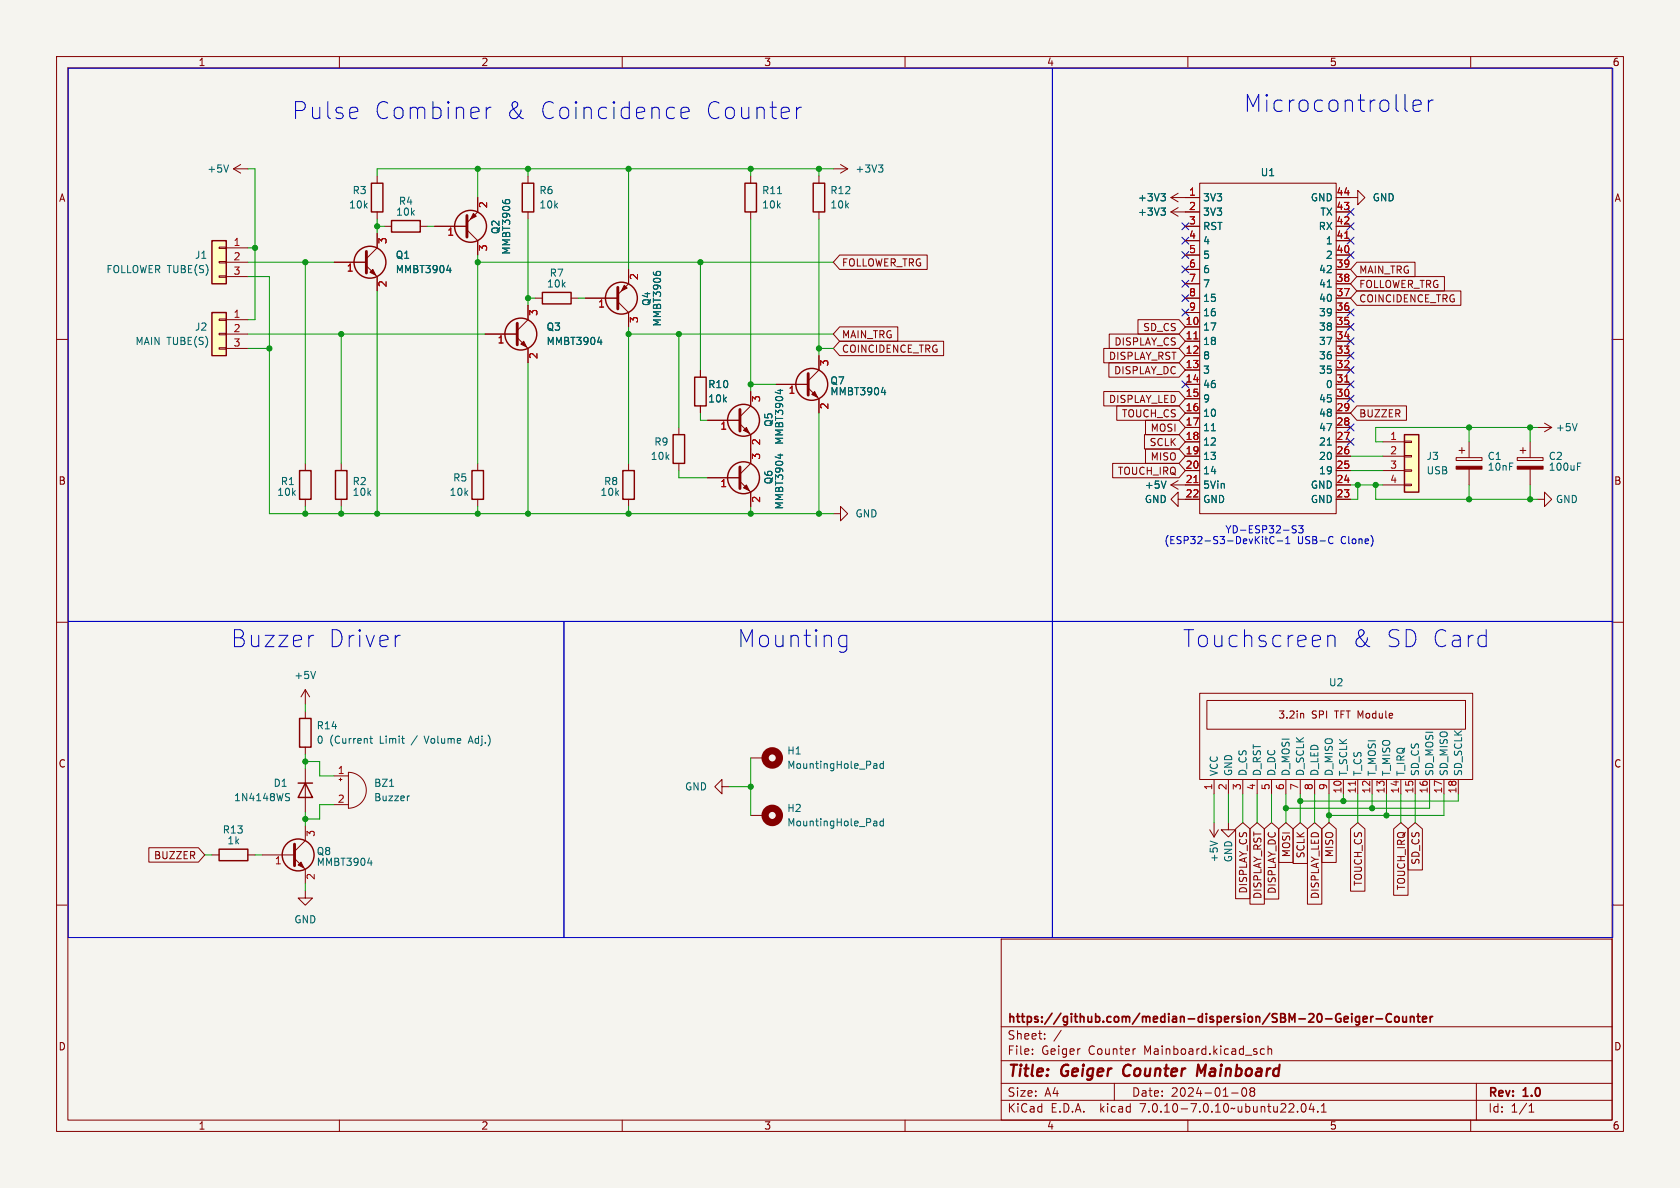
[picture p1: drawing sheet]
<svg xmlns="http://www.w3.org/2000/svg" width="297mm" height="210mm" viewBox="0 0 297 210" stroke-linecap="round" stroke-linejoin="round" font-family="sans-serif">
<path d="M0 0h297v210h-297z" fill="#f5f4ef" stroke="#f5f4ef" stroke-width=".18"/>
<g fill="none" stroke="#840000" stroke-width=".18">
<path d="M10 10h277v190h-277zM12 12h273v186h-273zM60 10v2M110 10v2M160 10v2M210 10v2M260 10v2M41.3 29.8h2.5M41.3 29.8l1.2 .8M42.5 29.1l-1.2 .7M66.7 31.1v1.3M66.7 37.5v1.2"/>
<path d="M84.5 34.9v2.6l-2 1.9M93.3 31.1v1.3M93.3 37.5v1.2M132.7 31.1v1.3M132.7 37.5v1.2M144.8 31.1v1.3M144.8 37.5v1.2M147.3 29.8h2.6M148.6 29.1l1.3 .7M149.9 29.8l-1.3 .8M207 34.9h5.1M207 37.5h5.1"/>
<path d="M207 34.9l1.3 .8M207 37.5l1.3 .7M208.3 34.2l-1.3 .7M208.3 36.7l-1.3 .8M212.1 32.4h24.1v58.4h-24.1zM236.2 34.9h3.8v-1.2l1.3 1.2-1.3 1.3v-1.3M236.2 37.5h2.6M10 60h2M38.7 48.8h1.3v.2h-1.3zM38.7 46.2h1.3v.3h-1.3zM38.7 43.7h1.3v.2h-1.3zM38.7 58.9h1.3v.3h-1.3z"/>
<path d="M38.7 56.4h1.3v.2h-1.3zM40 59.1h3.8M40 46.4h3.8M40 43.8h3.8M40 48.9h3.8M40 56.5h3.8M59.1 46.4h5.7M64.8 47l1.9 1.9v2.5M66.7 41.3v2.5l-1.9 1.9M67.9 40h1.3M74.3 40h1.3M76.8 40h5.7"/>
<path d="M82.5 40.6l2 1.9v2.6M85.7 59.1h5.7M91.4 59.7l1.9 1.9v2.5M93.3 54v2.5l-1.9 1.9M94.6 52.7h1.3M101 52.7h1.2M103.5 52.7h5.7M109.2 53.3l1.9 1.9v2.6M111.1 47.6v2.6l-1.9 1.9M148.4 57.8h10.3v2.5h-10.3l-1.1-1.2zM148.4 45.1h15.5v2.5h-15.5l-1.1-1.2zM196.1 59.1h12.3l1.1 1.2-1.1 1.3h-12.3z"/>
<path d="M201.2 56.5h7.2l1.1 1.3-1.1 1.3h-7.2zM209.5 57.8h2.6M209.5 40h2.6M209.5 55.2h2.6M209.5 52.7h2.6M209.5 50.2h2.6M209.5 47.6h2.6M209.5 42.5h2.6M209.5 45.1h2.6M236.2 57.8h2.6M236.2 40h2.6M236.2 55.2h2.6"/>
<path d="M236.2 52.7h2.6M236.2 50.2h2.6M236.2 47.6h2.6M236.2 42.5h2.6M236.2 45.1h2.6M239.9 51.4h18.4v2.6h-18.4l-1.1-1.3zM239.9 48.9h15.5v2.5h-15.5l-1.1-1.2zM239.9 46.4h10.3v2.5h-10.3l-1.1-1.3zM285 60h2M38.7 61.5h1.3v.2h-1.3zM40 61.6h3.8M120 75.6v1.2"/>
<path d="M123.8 65.4v1.3M123.8 71.8v1.2M125.1 74.3h5.7M130.8 74.9l1.9 1.9v5.1l-1.9 1.9M132.7 69.2v2.6l-1.9 1.9M137.2 67.9h5.7M142.9 68.6l1.9 1.9v2.5M144.8 62.9v2.5l-1.9 1.9M148.4 60.3h18.4v2.6h-18.4l-1.1-1.3zM195.1 69.2h13.3l1.1 1.3-1.1 1.3h-13.3zM195.1 61.6h13.3l1.1 1.3-1.1 1.2h-13.3zM196 64.1h12.4l1.1 1.3-1.1 1.3h-12.4z"/>
<path d="M197.4 71.8h11l1.1 1.2-1.1 1.3h-11zM202.3 76.8h6.1l1.1 1.3-1.1 1.3h-6.1zM202.5 79.4h5.9l1.1 1.2-1.1 1.3h-5.9zM202.5 74.3h5.9l1.1 1.3-1.1 1.2h-5.9zM209.5 78.1h2.6M209.5 60.3h2.6M209.5 62.9h2.6M209.5 65.4h2.6M209.5 67.9h2.6M209.5 70.5h2.6M209.5 73h2.6M209.5 75.6h2.6"/>
<path d="M236.2 78.1h2.6M236.2 60.3h2.6M236.2 62.9h2.6M236.2 65.4h2.6M236.2 67.9h2.6M236.2 70.5h2.6M236.2 73h2.6M236.2 75.6h2.6M239.9 71.8h8.7v2.5h-8.7l-1.1-1.3zM244.5 78.1h3.8M248.3 78h1.3v.2h-1.3zM257.9 79.6h1.1"/>
<path d="M258.4 79.1v1M259.7 78.1v2.8M268.7 79.6h1M269.2 79.1v1M270.5 78.1v2.8M271.8 75.6h2.5M273 74.8l1.3 .8M274.3 75.6l-1.3 .7M54 81.9v1.3M54 88.3v1.2M60.3 81.9v1.3M60.3 88.3v1.2"/>
<path d="M84.5 81.9v1.3M84.5 88.3v1.2M111.1 81.9v1.3M111.1 88.3v1.2M120 81.9v1.3M125.1 84.5h5.7M130.8 85.1l1.9 1.9v2.5M147.3 90.8h1.3v-1.3l1.3 1.3-1.3 1.3v-1.3M196.7 81.9h11.7l1.1 1.3-1.1 1.3h-11.7zM207 85.7l1.3 .8M207 85.7h5.1M208.3 88.3v-1.3l-1.3 1.3 1.3 1.2v-1.2h3.8"/>
<path d="M208.3 85l-1.3 .7M209.5 80.6h2.6M209.5 83.2h2.6M236.2 85.7h2.6M236.2 80.6h2.6M236.2 83.2h2.6M236.2 88.3h2.6M244.5 85.7h3.8M244.5 80.6h3.8M244.5 83.2h3.8M248.3 85.6h1.3v.3h-1.3zM248.3 83.1h1.3v.2h-1.3z"/>
<path d="M248.3 80.5h1.3v.3h-1.3zM257.4 80.9h4.6v.5h-4.6zM259.7 82.9v2.8M268.2 80.9h4.6v.5h-4.6zM270.5 82.9v2.8M271.8 88.3h1.2v-1.3l1.3 1.3-1.3 1.2v-1.2M10 110h2M285 110h2M54 121.9v2.6M54 125.7v1.3M54 132.1v1.3M54 135.9v7.6"/>
<path d="M54 121.9l-.8 1.3M54 121.9l.7 1.3M59.1 137.2h2.5M59.9 137.8h.6M60.2 137.5v.5M61.6 136.5a3.2 3.2 0 0 1 3.2 3.2 3.2 3.2 0 0 1-3.2 3.2zM127.6 139.1v-1.3l-1.2 1.3 1.2 1.2v-1.2h1.3M132.7 134h2.6M212.1 122.6h48.2v15.2h-48.2zM213.4 123.8h45.7v5.1h-45.7zM214.6 137.8v2.5M217.2 137.8v2.5"/>
<path d="M219.7 137.8v2.5M222.2 137.8v2.5M224.8 137.8v2.5M227.3 137.8v2.5M229.9 137.8v2.5M230.1 126.1l.4 .2v.6M232.4 137.8v2.5M234.9 137.8v2.5M237.5 137.8v2.5M240 137.8v2.5M242.6 137.8v2.5M245.1 137.8v2.5"/>
<path d="M247.6 137.8v2.5M250.2 137.8v2.5M252.7 137.8v2.5M255.3 137.8v2.5M257.8 137.8v2.5M10 160h2M26.3 149.9h8.8l1.1 1.2-1.1 1.3h-8.8zM37.5 151.1h1.2M43.8 151.1h1.3M46.4 151.1h5.7M52.1 151.8l1.9 1.9v2.5M54 157.5v1.3h1.2l-1.2 1.2-1.3-1.2h1.3"/>
<path d="M54 146.1v2.5l-1.9 1.9M59.1 142.2h2.5M132.7 144.1h2.6M213.9 146.7l.7 1.3M214.6 145.4v2.6M215.4 146.7l-.8 1.3M217.2 145.4v1.3h1.2l-1.2 1.3-1.3-1.3h1.3M218.4 146.5l1.3-1.1 1.3 1.1v12.4h-2.6zM221 146.5l1.2-1.1 1.3 1.1v13.3h-2.5zM223.5 146.5l1.3-1.1 1.3 1.1v12.4h-2.6zM226.1 146.5l1.2-1.1 1.3 1.1v6h-2.5zM228.6 146.5l1.3-1.1 1.2 1.1v6.1h-2.5z"/>
<path d="M231.1 146.5l1.3-1.1 1.3 1.1v13.3h-2.6zM233.7 146.5l1.2-1.1 1.3 1.1v6h-2.5zM238.8 146.5l1.2-1.1 1.3 1.1v11h-2.5zM246.4 146.5l1.2-1.1 1.3 1.1v11.8h-2.5zM248.9 146.5l1.3-1.1 1.3 1.1v7.3h-2.6zM285 160h2M177 166h108v32h-108zM60 198v2M110 198v2M160 198v2M177 194.5h108M177 191.5h108"/>
<path d="M177 187.5h108M177 181.5h108M182.5 186.3v.1M182.5 185.5v.1M184.7 183.6v.1M184.7 182.8v.1M187.6 182.1l-1.3 2M197 191.5v3M200.6 185.4h.1M210 198v2M217.7 193.2h1.2M219.7 192.4l.2-.1a.81 .81 0 0 1 .6 .6 .81 .81 0 0 1-.3 .8l-.2 .1a.81 .81 0 0 1-.3-1.4z"/>
<path d="M221.2 192.9l-.2-.2 .2-.4 .5 .1 .1 .2-.3 .3M221.2 192.9l-.2 .3v.3l.2 .3 .5-.1 .1-.2-.1-.4-.2-.2M221.2 192.9h.3M223.5 185.5l-.4-.1-.3 .3v.4l.2 .2h.5M224.2 185.5l.2-.1 .3 .1 .1 .9M224.2 184.9v1.5M229.4 196.5v.1M230.2 195.2l.2-.1a.81 .81 0 0 1 .6 .6 .81 .81 0 0 1-.3 .8l-.2 .1a.81 .81 0 0 1-.3-1.4zM231.8 195l-.3 1.1h.9M232.2 195.6v1M233 196.5v.1M233.6 196.6h.9"/>
<path d="M233.6 195.5l.4-.4v1.5M260 198v2M261 191.5v6.5M270.3 196.6h.9M270.3 195.5l.4-.4v1.5"/>
</g>
<path d="M198.8 188.5a1.27 1.27 0 0 0 0 1.6M213.2 188.2l-.9 1.4-.5-1.4-.2 2" fill="none" stroke="#840000" stroke-width=".4"/>
<g fill="none" stroke="#840000" stroke-width=".3">
<path d="M240.2 179.7l.1 .1M240.3 179.7v1.3M242.3 179.7v1M242.8 179.7l-.3 .1-.2 .2M246 179.3a.6 .6 0 0 0-.8 0 .6 .6 0 0 0-.1 .7 .56 .56 0 0 0 .2 .6 .56 .56 0 0 0 .7-.1M246.6 179.8l.2-.1 .5 .1v.6l-.1 .2-.4 .1-.2-.2zM248 179.7l.1 .9 .3 .1 .2-.2M248.6 179.7v1M249.3 179.8l.3-.1 .3 .1 .1 .9M249.3 179.7v1M250.5 179.7h.6M250.7 179.2v1.3l.4 .2"/>
<path d="M252.8 179.7v1M253.3 179.7l-.3 .1-.2 .2M240.3 180.6l-.1 .1M241 180.2l.7-.2-.1-.2-.4-.1-.2 .2 .1 .7h.5M243.3 180.1h1.1M251.5 180.2l.7-.2-.1-.2-.4-.1-.2 .2 .1 .7h.5"/>
</g>
<g fill="#840000" stroke="#840000" stroke-width=".18">
<path d="M257.4 82.4h4.6v.5h-4.6z"/>
<path d="M52.7 152.9l.5-.5 .5 1z"/>
<path d="M110.4 50.4l.5 .5-1 .5z"/>
<path d="M131.4 86.2l.6-.5 .5 1z"/>
<path d="M131.4 76.1l.6-.5 .5 1z"/>
<path d="M92.1 60.8l.5-.5 .5 1z"/>
<path d="M268.2 82.4h4.6v.5h-4.6z"/>
<path d="M65.4 48.1l.5-.5 .5 1z"/>
<path d="M83.7 37.7l.5 .5-1 .5z"/>
<path d="M143.5 69.7l.5-.5 .5 1z"/>
</g>
<g fill="none" stroke="#840000" stroke-width=".25">
<path d="M65.7 32.4h2v5.1h-2zM69.2 39h5.1v2h-5.1zM92.3 32.4h2.1v5.1h-2.1zM131.7 32.4h2v5.1h-2zM143.8 32.4h2v5.1h-2zM37.5 42.5h2.5v7.7h-2.5zM37.5 55.2h2.5v7.7h-2.5zM95.9 51.7h5.1v2h-5.1zM119 76.8h2v5.1h-2zM122.8 66.7h2v5.1h-2zM248.3 76.8h2.5v10.2h-2.5zM53 83.2h2v5.1h-2z"/>
<path d="M59.3 83.2h2v5.1h-2zM83.4 83.2h2.1v5.1h-2.1zM110.1 83.2h2v5.1h-2zM52.7 138.4h2.5M53 127h2v5.1h-2zM54 138.4l1.2 2.6h-2.5zM38.7 150.1h5.1v2h-5.1z"/>
<circle cx="65.4" cy="46.4" r="2.82"/>
<circle cx="83.2" cy="40" r="2.82"/>
<circle cx="92.1" cy="59.1" r="2.82"/>
<circle cx="109.9" cy="52.7" r="2.82"/>
<circle cx="131.4" cy="74.3" r="2.82"/>
<circle cx="143.5" cy="67.9" r="2.82"/>
<circle cx="131.4" cy="84.5" r="2.82"/>
<circle cx="52.7" cy="151.1" r="2.82"/>
</g>
<path d="M82.5 38.1v3.8M64.8 44.5v3.8M91.4 57.2v3.8M109.2 50.8v3.8M130.8 72.4v3.8M142.9 66v3.9M130.8 82.6v3.8M52.1 149.2v3.8" fill="none" stroke="#840000" stroke-width=".51"/>
<g fill="none" stroke="#006464" stroke-width=".18">
<path d="M40.4 29.2l-.4 1.2M88.8 35.4v.2M89.3 35.5l.3-.2h.3l.2 .2M137.5 34.2h.7M155.3 29.2h.8l-.4 .4M155.8 29.6l.3 .3v.3l-.3 .2M205.2 34.2h.8l-.4 .5M205.2 36.8h.8l-.4 .5M205.8 34.7l.2 .3v.3l-.2 .2M205.8 37.3l.2 .2v.3l-.2 .2M79 47.8h.8M79.6 47.4v.8"/>
<path d="M115.5 48.1v.2M116 48.2l.2-.2h.3l.3 .2M234.6 50.7h.8M105.6 60.5h.8M106.2 60.1v.8M137.5 69h.9M138 68.8v.8M155.8 69.4h.8M156.4 68.9v.9M214.1 76.1h.8M234.6 78.7h.8M278.8 74.9l-.4 1.2"/>
<path d="M137.5 80.4h.9M138 80.3v.7M206.1 85l-.4 1.3M278.9 82.5h.4M278.9 81.9h.6M55.8 118.7l-.4 1.3M65.4 130.5h.4M65.5 130.1v1.1l.3 .2M68.9 139h.7M75 130.1l.4 1.3M82.9 131h.6M83.2 130.1l-.4 1.3"/>
<path d="M154.6 135h.4v.8M155 135.8h-.4M155 135.3l-.4 .1M156.2 135h-.4l-.2 .2 .1 .6h.5M156.2 134.6v1.2M50.7 140.9l.4 .1 .1 .3-.3 .2h-.3M50.7 140.3h.5M65 152.6h.8M65.6 152.1v.9M72.4 140.7l-.3 .1M154.6 145.1l.4 .1v.8M155 145.9l-.4 .1"/>
<path d="M155 145.5h-.4M156.2 144.7v1.3M156.2 145.2l-.4-.1-.2 .3 .1 .5h.5M213.9 148.7l1.3 .4"/>
</g>
<g fill="#ffffc2" stroke="#ffffc2" stroke-width=".18">
<path d="M248.3 76.8h2.5v10.2h-2.5z"/>
<path d="M37.5 42.5h2.5v7.7h-2.5z"/>
<path d="M37.5 55.2h2.5v7.7h-2.5z"/>
</g>
<path d="M211.1 59.9h.7M237.7 42.1h.8M237.7 67.5h.8M211.1 85.3h.7M239.6 138.1v.7" fill="none" stroke="#a90000" stroke-width=".18"/>
<g fill="none" stroke="#840000" stroke-width="1.3">
<circle cx="136.5" cy="134" r="1.27"/>
<circle cx="136.5" cy="144.1" r="1.27"/>
</g>
<g fill="none" stroke="#0000c2" stroke-width=".18">
<path d="M12.1 12.1h174v97.8h-174zM63.1 19.1l.1 .6-1.4 .3M86 19v2M86.8 19a.77 .77 0 0 0-.8 .5M119 19l.2 .1M120.4 20l1.4-.3-.1-.6-.3-.1h-.6l-.3 .1-.1 .3v1.1l.1 .3 .3 .2h.6l.3-.2M140.8 19v2M141.7 19a.77 .77 0 0 0-.9 .5M186.1 12.1h99v97.8h-99zM248.5 19.6l.3 .1M249.8 18.7l1.4-.3-.1-.6-.3-.1h-.6l-.2 .1-.2 .3v1.2l.2 .3 .2 .1h.6l.3-.1M252.5 17.7v2"/>
<path d="M253.4 17.7a.77 .77 0 0 0-.9 .6M119.2 20.8l-.2 .2M223.6 95.3h.5M223.8 94.8v1.1l.3 .2M224.7 94.9a.61 .61 0 0 0-.2 .8 .61 .61 0 0 0 .8 .3M225.8 95.6h1M227.3 96.1h.7M227.3 95.2l.4-.4v1.3M229.2 93l-.5-.1-.3 .3 .1 .3 .6 .2v.4l-.2 .1-.5-.1M229.6 92.9h.8l-.5 .5 .4 .1v.6l-.2 .1-.5-.1M235.3 94.8l.4 .2M235.7 96l-.4 .1"/>
<path d="M12.1 109.9h87.6v55.8h-87.6zM55.5 112.3l-.6 .2M70.7 112.3l-.5 .2M99.7 109.9h86.4v55.8h-86.4zM148.6 112.5l.2-.2h.6l.3 .2M148.6 114.2l.2 .1h.6l.3-.1M149.7 112.3v2.4a.81 .81 0 0 1-1.3 .5M186.1 109.9h99v55.8h-99zM234.7 112.6a.75 .75 0 0 1 1.3 .1v1.6M234.7 112.3v2"/>
</g>
<g fill="none" stroke="#009600" stroke-width=".18">
<path d="M43.8 29.8h1.3v26.7h-1.3M66.7 38.7v2.6M84.5 29.8v5.1M93.3 29.8v1.3M93.3 38.7v15.3M111.1 29.8v17.8M132.7 29.8v1.3M132.7 38.7v30.5M144.8 29.8v1.3M144.8 38.7v24.2M147.3 29.8h-80.6v1.3M43.8 48.9h3.8v41.9h99.7"/>
<path d="M43.8 59.1h41.9M43.8 43.8h1.3M43.8 46.4h15.3M54 46.4v35.5M60.3 59.1v22.8M66.7 51.4v39.4M66.7 40h1.2M75.6 40h1.2M84.5 45.1v36.8M84.5 46.4h62.8M93.3 52.7h1.3M102.2 52.7h1.3"/>
<path d="M111.1 57.8v24.1M111.1 59.1h36.2M120 59.1v16.5M123.8 46.4v19M43.8 61.6h3.8M93.3 64.1v26.7M123.8 73v1.3h1.3M132.7 67.9h4.5M144.8 73v17.8M144.8 61.6h2.5M259.7 75.6v2.5M270.5 75.6v2.5"/>
<path d="M271.8 75.6h-28.6v2.5h1.3M54 89.5v1.3M60.3 89.5v1.3M84.5 89.5v1.3M111.1 89.5v1.3M120 83.2v1.3h5.1M132.7 89.5v1.3M238.8 85.7h5.7M238.8 83.2h5.7M238.8 80.6h5.7M240 85.7v2.6h-1.2M243.2 85.7v2.6h28.6"/>
<path d="M259.7 85.7v2.6M270.5 85.7v2.6M54 124.5v1.2M54 133.4v2.5M54 134.6h2.5v2.6h2.6M128.9 139.1h3.8M132.7 134v10.1M36.2 151.1h1.3M45.1 151.1h1.3M54 143.5v2.6M54 156.2v1.3M59.1 142.2h-2.6v2.6h-2.5"/>
<path d="M214.6 140.3v5.1M217.2 140.3v5.1M219.7 140.3v5.1M222.2 140.3v5.1M224.8 140.3v5.1M227.3 140.3v5.1M229.9 140.3v5.1M232.4 140.3v5.1M234.9 140.3v5.1M237.5 140.3v1.3M240 140.3v5.1M242.6 140.3v2.6"/>
<path d="M245.1 140.3v3.8M247.6 140.3v5.1M250.2 140.3v5.1M252.7 140.3v2.6h-25.4M255.3 140.3v3.8h-20.4M257.8 140.3v1.3h-27.9"/>
</g>
<g fill="none" stroke="#000084" stroke-width=".18">
<path d="M208.9 39.4l1.3 1.2M210.2 39.4l-1.3 1.2M238.2 36.9l1.2 1.2M238.2 39.4l1.2 1.2M239.4 36.9l-1.2 1.2M239.4 39.4l-1.2 1.2M208.9 47l1.3 1.2M208.9 52.1l1.3 1.2M208.9 49.6l1.3 1.2M208.9 41.9l1.3 1.3M208.9 54.6l1.3 1.3M208.9 44.5l1.3 1.2"/>
<path d="M210.2 47l-1.3 1.2M210.2 52.1l-1.3 1.2M210.2 49.6l-1.3 1.2M210.2 41.9l-1.3 1.3M210.2 54.6l-1.3 1.3M210.2 44.5l-1.3 1.2M238.2 54.6l1.2 1.3M238.2 44.5l1.2 1.2M238.2 41.9l1.2 1.3M238.2 59.7l1.2 1.2M238.2 57.2l1.2 1.2M239.4 54.6l-1.2 1.3"/>
<path d="M239.4 44.5l-1.2 1.2M239.4 41.9l-1.2 1.3M239.4 59.7l-1.2 1.2M239.4 57.2l-1.2 1.2M208.9 67.3l1.3 1.3M210.2 67.3l-1.3 1.3M238.2 75l1.2 1.2M238.2 77.5l1.2 1.2M238.2 69.9l1.2 1.2M238.2 64.8l1.2 1.2M238.2 67.3l1.2 1.3M238.2 62.3l1.2 1.2"/>
<path d="M239.4 75l-1.2 1.2M239.4 77.5l-1.2 1.2M239.4 69.9l-1.2 1.2M239.4 64.8l-1.2 1.2M239.4 67.3l-1.2 1.3M239.4 62.3l-1.2 1.2"/>
</g>
<g fill="#009600" stroke="#009600" stroke-width=".18">
<circle cx="132.7" cy="67.9" r=".46"/>
<circle cx="144.8" cy="90.8" r=".46"/>
<circle cx="132.7" cy="90.8" r=".46"/>
<circle cx="243.2" cy="85.7" r=".46"/>
<circle cx="227.3" cy="142.9" r=".46"/>
<circle cx="229.9" cy="141.6" r=".46"/>
<circle cx="234.9" cy="144.1" r=".46"/>
<circle cx="132.7" cy="139.1" r=".46"/>
<circle cx="270.5" cy="75.6" r=".46"/>
<circle cx="259.7" cy="75.6" r=".46"/>
<circle cx="259.7" cy="88.3" r=".46"/>
<circle cx="242.6" cy="142.9" r=".46"/>
<circle cx="237.5" cy="141.6" r=".46"/>
<circle cx="240" cy="85.7" r=".46"/>
<circle cx="270.5" cy="88.3" r=".46"/>
<circle cx="245.1" cy="144.1" r=".46"/>
<circle cx="120" cy="59.1" r=".46"/>
<circle cx="123.8" cy="46.4" r=".46"/>
<circle cx="144.8" cy="61.6" r=".46"/>
<circle cx="111.1" cy="59.1" r=".46"/>
<circle cx="60.3" cy="90.8" r=".46"/>
<circle cx="54" cy="46.4" r=".46"/>
<circle cx="47.6" cy="61.6" r=".46"/>
<circle cx="60.3" cy="59.1" r=".46"/>
<circle cx="45.1" cy="43.8" r=".46"/>
<circle cx="93.3" cy="90.8" r=".46"/>
<circle cx="111.1" cy="90.8" r=".46"/>
<circle cx="93.3" cy="29.8" r=".46"/>
<circle cx="111.1" cy="29.8" r=".46"/>
<circle cx="84.5" cy="46.4" r=".46"/>
<circle cx="84.5" cy="29.8" r=".46"/>
<circle cx="66.7" cy="40" r=".46"/>
<circle cx="66.7" cy="90.8" r=".46"/>
<circle cx="84.5" cy="90.8" r=".46"/>
<circle cx="93.3" cy="52.7" r=".46"/>
<circle cx="54" cy="134.6" r=".46"/>
<circle cx="54" cy="144.8" r=".46"/>
<circle cx="54" cy="90.8" r=".46"/>
<circle cx="132.7" cy="29.8" r=".46"/>
<circle cx="144.8" cy="29.8" r=".46"/>
</g>
<g font-size="4.2" fill="#0000c2">
<text x="51.4" y="21.3">Pulse</text>
<text x="65.9" y="21.3">Combiner</text>
<text x="89" y="21.3">&amp;</text>
<text x="94.9" y="21.3">Coincidence</text>
<text x="124" y="21.3">Counter</text>
<text x="219.7" y="20.1">Microcontroller</text>
<text x="40.6" y="114.7">Buzzer</text>
<text x="57.8" y="114.7">Driver</text>
<text x="130.2" y="114.7">Mounting</text>
<text x="208.9" y="114.7">Touchscreen</text>
<text x="238.8" y="114.7">&amp;</text>
<text x="244.6" y="114.7">SD Card</text>
</g>
<g font-size="2.8" fill="#840000">
<text x="178" y="190.9">Title:</text>
<text x="187.7" y="190.9">Geiger</text>
<text x="199.4" y="190.9">Counter</text>
<text x="213.3" y="190.9">Mainboard</text>
</g>
<g font-size="2.1" fill="#840000">
<text x="178" y="184">Sheet:</text>
<text x="178" y="181.2">https://github.com/median-dispersion/SBM-20-Geiger-Counter</text>
<text x="178" y="186.7">File:</text>
<text x="184.1" y="186.7">Geiger</text>
<text x="192.5" y="186.7">Counter</text>
<text x="202.4" y="186.7">Mainboard.kicad_sch</text>
<text x="178" y="196.9">KiCad</text>
<text x="178" y="194.1">Size:</text>
<text x="184.7" y="194.1">A4</text>
<text x="185.7" y="196.9">E.D.A.</text>
<text x="194.6" y="196.9">kicad</text>
<text x="200" y="194.1">Date:</text>
<text x="201.8" y="196.9">7.0.10-7.0.10~ubuntu22.04.1</text>
<text x="207" y="194.1">2024-01-08</text>
<text x="263" y="194.3">Rev:</text>
<text x="263" y="196.9">Id:</text>
<text x="267.1" y="196.9">1/1</text>
<text x="269.4" y="194.3">1.0</text>
</g>
<g font-size="1.8" fill="#840000">
<text x="35" y="11.9">1</text>
<text x="85" y="11.9">2</text>
<text x="135" y="11.9">3</text>
<text x="185" y="11.9">4</text>
<text x="235" y="11.9">5</text>
<text x="285" y="11.9">6</text>
<text x="10.3" y="35.9">A</text>
<text x="285.3" y="35.9">A</text>
<text x="148.7" y="47.3">FOLLOWER_TRG</text>
<text x="240.2" y="53.7">COINCIDENCE_TRG</text>
<text x="240.2" y="51.1">FOLLOWER_TRG</text>
<text x="240.2" y="48.6">MAIN_TRG</text>
<text x="202" y="58.7">SD_CS</text>
<text x="148.7" y="62.5">COINCIDENCE_TRG</text>
<text x="148.7" y="60">MAIN_TRG</text>
<text x="195.9" y="63.8">DISPLAY_RST</text>
<text x="196.9" y="61.3">DISPLAY_CS</text>
<text x="195.9" y="71.4">DISPLAY_LED</text>
<text x="196.9" y="66.4">DISPLAY_DC</text>
<text x="198.2" y="74">TOUCH_CS</text>
<text x="203.3" y="76.5">MOSI</text>
<text x="240.2" y="74">BUZZER</text>
<text x="203.1" y="79.1">SCLK</text>
<text x="203.3" y="81.6">MISO</text>
<text x="10.3" y="85.9">B</text>
<text x="197.5" y="84.1">TOUCH_IRQ</text>
<text x="285.3" y="85.9">B</text>
<text x="225.9" y="127.2">3.2in</text>
<text x="231.9" y="127.2">SPI</text>
<text x="236.1" y="127.2">TFT Module</text>
<text x="10.3" y="135.9">C</text>
<text x="285.3" y="135.9">C</text>
<text x="27.1" y="152.1">BUZZER</text>
<text x="228.3" y="151.6" transform="rotate(-90 228.3 151.6)">MOSI</text>
<text x="230.8" y="151.8" transform="rotate(-90 230.8 151.8)">SCLK</text>
<text x="235.9" y="151.6" transform="rotate(-90 235.9 151.6)">MISO</text>
<text x="251.1" y="153" transform="rotate(-90 251.1 153)">SD_CS</text>
<text x="220.7" y="158.1" transform="rotate(-90 220.7 158.1)">DISPLAY_CS</text>
<text x="223.2" y="159" transform="rotate(-90 223.2 159)">DISPLAY_RST</text>
<text x="225.7" y="158.1" transform="rotate(-90 225.7 158.1)">DISPLAY_DC</text>
<text x="233.4" y="159" transform="rotate(-90 233.4 159)">DISPLAY_LED</text>
<text x="241" y="156.7" transform="rotate(-90 241 156.7)">TOUCH_CS</text>
<text x="248.6" y="157.4" transform="rotate(-90 248.6 157.4)">TOUCH_IRQ</text>
<text x="10.3" y="185.9">D</text>
<text x="285.3" y="185.9">D</text>
<text x="35" y="199.9">1</text>
<text x="85" y="199.9">2</text>
<text x="135" y="199.9">3</text>
<text x="185" y="199.9">4</text>
<text x="235" y="199.9">5</text>
<text x="285" y="199.9">6</text>
</g>
<g font-size="1.8" fill="#006464">
<text x="36.6" y="30.7">+5V</text>
<text x="62.2" y="34.5">R3</text>
<text x="95.3" y="34.5">R6</text>
<text x="134.6" y="34.5">R11</text>
<text x="146.7" y="34.5">R12</text>
<text x="151.1" y="30.7">+3V3</text>
<text x="201.1" y="35.8">+3V3</text>
<text x="212.6" y="35.8">3V3</text>
<text x="222.8" y="31.3">U1</text>
<text x="231.6" y="35.8">GND</text>
<text x="242.6" y="35.8">GND</text>
<text x="61.6" y="37.1">10k</text>
<text x="69.9" y="38.3">10k</text>
<text x="70.4" y="36.4">R4</text>
<text x="88.5" y="41.5" transform="rotate(-90 88.5 41.5)">Q2</text>
<text x="95.3" y="37.1">10k</text>
<text x="134.6" y="37.1">10k</text>
<text x="146.7" y="37.1">10k</text>
<text x="201.1" y="38.3">+3V3</text>
<text x="212.6" y="38.3">3V3</text>
<text x="212.6" y="40.9">RST</text>
<text x="233" y="40.9">RX</text>
<text x="233.3" y="38.3">TX</text>
<text x="34.4" y="45.9">J1</text>
<text x="69.9" y="45.9">Q1</text>
<text x="90.4" y="45.1" transform="rotate(-90 90.4 45.1)">MMBT3906</text>
<text x="212.6" y="43.4">4</text>
<text x="212.6" y="45.9">5</text>
<text x="234.3" y="45.9">2</text>
<text x="234.3" y="43.4">1</text>
<text x="18.7" y="48.5">FOLLOWER TUBE(S)</text>
<text x="69.9" y="48.5">MMBT3904</text>
<text x="96.6" y="51">10k</text>
<text x="97.1" y="49.1">R7</text>
<text x="212.6" y="48.5">6</text>
<text x="212.6" y="51">7</text>
<text x="212.6" y="53.6">15</text>
<text x="233.1" y="53.6">40</text>
<text x="233.1" y="51">41</text>
<text x="233.1" y="48.5">42</text>
<text x="34.4" y="58.6">J2</text>
<text x="96.5" y="58.6">Q3</text>
<text x="115.2" y="54.2" transform="rotate(-90 115.2 54.2)">Q4</text>
<text x="117.1" y="57.8" transform="rotate(-90 117.1 57.8)">MMBT3906</text>
<text x="212.6" y="58.6">17</text>
<text x="212.6" y="56.1">16</text>
<text x="233.1" y="58.6">38</text>
<text x="233.1" y="56.1">39</text>
<text x="23.8" y="61.2">MAIN TUBE(S)</text>
<text x="96.5" y="61.2">MMBT3904</text>
<text x="212.6" y="61.2">18</text>
<text x="212.6" y="63.7">8</text>
<text x="233.1" y="63.7">36</text>
<text x="233.1" y="61.2">37</text>
<text x="125.1" y="71.3">10k</text>
<text x="125.1" y="68.8">R10</text>
<text x="146.7" y="68.2">Q7</text>
<text x="146.7" y="70.1">MMBT3904</text>
<text x="212.6" y="66.3">3</text>
<text x="212.6" y="68.8">46</text>
<text x="212.6" y="71.3">9</text>
<text x="233.1" y="71.3">45</text>
<text x="233.1" y="66.3">35</text>
<text x="234.3" y="68.8">0</text>
<text x="136.8" y="75.6" transform="rotate(-90 136.8 75.6)">Q5</text>
<text x="212.6" y="73.9">10</text>
<text x="212.6" y="76.4">11</text>
<text x="233.1" y="76.4">47</text>
<text x="233.1" y="73.9">48</text>
<text x="275" y="76.4">+5V</text>
<text x="114.9" y="81.5">10k</text>
<text x="115.6" y="79">R9</text>
<text x="138.7" y="78.7" transform="rotate(-90 138.7 78.7)">MMBT3904</text>
<text x="212.6" y="79">12</text>
<text x="212.6" y="81.5">13</text>
<text x="233.1" y="81.5">20</text>
<text x="233.1" y="79">21</text>
<text x="252.1" y="81.5">J3</text>
<text x="262.9" y="81.5">C1</text>
<text x="262.9" y="83.4">10nF</text>
<text x="273.7" y="81.5">C2</text>
<text x="273.7" y="83.4">100uF</text>
<text x="48.9" y="87.9">10k</text>
<text x="49.5" y="86">R1</text>
<text x="62.2" y="86">R2</text>
<text x="62.2" y="87.9">10k</text>
<text x="79.4" y="87.9">10k</text>
<text x="80" y="85.3">R5</text>
<text x="106.1" y="87.9">10k</text>
<text x="106.7" y="86">R8</text>
<text x="136.8" y="85.7" transform="rotate(-90 136.8 85.7)">Q6</text>
<text x="202.3" y="86.6">+5V</text>
<text x="202.3" y="89.1">GND</text>
<text x="212.6" y="84">14</text>
<text x="212.6" y="86.6">5Vin</text>
<text x="212.6" y="89.1">GND</text>
<text x="231.6" y="89.1">GND</text>
<text x="231.6" y="86.6">GND</text>
<text x="233.1" y="84">19</text>
<text x="252.1" y="84">USB</text>
<text x="275" y="89.1">GND</text>
<text x="138.7" y="90.2" transform="rotate(-90 138.7 90.2)">MMBT3904</text>
<text x="151.1" y="91.7">GND</text>
<text x="51.9" y="120.2">+5V</text>
<text x="234.8" y="121.5">U2</text>
<text x="55.9" y="131.7">0</text>
<text x="55.9" y="129.1">R14</text>
<text x="58.3" y="131.7">(Current</text>
<text x="67.2" y="131.7">Limit</text>
<text x="73.1" y="131.7">/</text>
<text x="75.6" y="131.7">Volume</text>
<text x="83.6" y="131.7">Adj.)</text>
<text x="139.1" y="133.6">H1</text>
<text x="139.1" y="136.1">MountingHole_Pad</text>
<text x="215.5" y="137.3" transform="rotate(-90 215.5 137.3)">VCC</text>
<text x="218" y="137.3" transform="rotate(-90 218 137.3)">GND</text>
<text x="220.6" y="137.3" transform="rotate(-90 220.6 137.3)">D_CS</text>
<text x="223.1" y="137.3" transform="rotate(-90 223.1 137.3)">D_RST</text>
<text x="225.7" y="137.3" transform="rotate(-90 225.7 137.3)">D_DC</text>
<text x="228.2" y="137.3" transform="rotate(-90 228.2 137.3)">D_MOSI</text>
<text x="230.7" y="137.3" transform="rotate(-90 230.7 137.3)">D_SCLK</text>
<text x="233.3" y="137.3" transform="rotate(-90 233.3 137.3)">D_LED</text>
<text x="235.8" y="137.3" transform="rotate(-90 235.8 137.3)">D_MISO</text>
<text x="238.4" y="137.3" transform="rotate(-90 238.4 137.3)">T_SCLK</text>
<text x="240.9" y="137.3" transform="rotate(-90 240.9 137.3)">T_CS</text>
<text x="243.4" y="137.3" transform="rotate(-90 243.4 137.3)">T_MOSI</text>
<text x="246" y="137.3" transform="rotate(-90 246 137.3)">T_MISO</text>
<text x="248.5" y="137.3" transform="rotate(-90 248.5 137.3)">T_IRQ</text>
<text x="251.1" y="137.3" transform="rotate(-90 251.1 137.3)">SD_CS</text>
<text x="253.6" y="137.3" transform="rotate(-90 253.6 137.3)">SD_MOSI</text>
<text x="256.1" y="137.3" transform="rotate(-90 256.1 137.3)">SD_MISO</text>
<text x="258.7" y="137.3" transform="rotate(-90 258.7 137.3)">SD_SCLK</text>
<text x="41.3" y="141.8">1N4148WS</text>
<text x="48.3" y="139.3">D1</text>
<text x="66" y="139.3">BZ1</text>
<text x="66" y="141.8">Buzzer</text>
<text x="121" y="139.9">GND</text>
<text x="139.1" y="143.7">H2</text>
<text x="39.3" y="147.5">R13</text>
<text x="40.1" y="149.5">1k</text>
<text x="139.1" y="146.3">MountingHole_Pad</text>
<text x="55.9" y="151.4">Q8</text>
<text x="55.9" y="153.3">MMBT3904</text>
<text x="215.5" y="152.5" transform="rotate(-90 215.5 152.5)">+5V</text>
<text x="218" y="152.5" transform="rotate(-90 218 152.5)">GND</text>
<text x="51.9" y="163.4">GND</text>
</g>
<g font-size="1.8" fill="#a90000">
<text x="210.1" y="34.7">1</text>
<text x="236.2" y="34.7">44</text>
<text x="79" y="42">1</text>
<text x="86.4" y="36.9" transform="rotate(-90 86.4 36.9)">2</text>
<text x="210.1" y="37.2">2</text>
<text x="210.1" y="39.8">3</text>
<text x="236.2" y="39.8">42</text>
<text x="236.2" y="37.2">43</text>
<text x="41.2" y="43.6">1</text>
<text x="41.2" y="46.1">2</text>
<text x="68.7" y="43.3" transform="rotate(-90 68.7 43.3)">3</text>
<text x="86.4" y="44.5" transform="rotate(-90 86.4 44.5)">3</text>
<text x="210.1" y="42.3">4</text>
<text x="210.1" y="44.8">5</text>
<text x="210.1" y="47.4">6</text>
<text x="236.2" y="47.4">39</text>
<text x="236.2" y="44.8">40</text>
<text x="236.2" y="42.3">41</text>
<text x="41.2" y="48.6">3</text>
<text x="61.2" y="48.3">1</text>
<text x="68.7" y="50.9" transform="rotate(-90 68.7 50.9)">2</text>
<text x="113.1" y="49.6" transform="rotate(-90 113.1 49.6)">2</text>
<text x="210.1" y="49.9">7</text>
<text x="210.1" y="52.5">8</text>
<text x="236.2" y="52.5">37</text>
<text x="236.2" y="49.9">38</text>
<text x="41.2" y="56.3">1</text>
<text x="41.2" y="58.8">2</text>
<text x="95.3" y="56" transform="rotate(-90 95.3 56)">3</text>
<text x="105.7" y="54.7">1</text>
<text x="113.1" y="57.2" transform="rotate(-90 113.1 57.2)">3</text>
<text x="209.5" y="57.5">10</text>
<text x="210.1" y="55">9</text>
<text x="236.2" y="57.5">35</text>
<text x="236.2" y="55">36</text>
<text x="41.2" y="61.3">3</text>
<text x="87.9" y="61">1</text>
<text x="95.3" y="63.6" transform="rotate(-90 95.3 63.6)">2</text>
<text x="146.8" y="64.8" transform="rotate(-90 146.8 64.8)">3</text>
<text x="209.5" y="60.1">11</text>
<text x="209.5" y="62.6">12</text>
<text x="209.5" y="65.2">13</text>
<text x="236.2" y="65.2">32</text>
<text x="236.2" y="62.6">33</text>
<text x="236.2" y="60.1">34</text>
<text x="134.7" y="71.2" transform="rotate(-90 134.7 71.2)">3</text>
<text x="139.3" y="69.9">1</text>
<text x="209.5" y="67.7">14</text>
<text x="209.5" y="70.2">15</text>
<text x="236.2" y="70.2">30</text>
<text x="236.2" y="67.7">31</text>
<text x="127.2" y="76.3">1</text>
<text x="146.8" y="72.5" transform="rotate(-90 146.8 72.5)">2</text>
<text x="209.5" y="72.8">16</text>
<text x="209.5" y="75.3">17</text>
<text x="209.5" y="77.9">18</text>
<text x="236.2" y="77.9">27</text>
<text x="236.2" y="75.3">28</text>
<text x="236.2" y="72.8">29</text>
<text x="245.7" y="77.9">1</text>
<text x="134.7" y="81.4" transform="rotate(-90 134.7 81.4)">3</text>
<text x="134.7" y="78.8" transform="rotate(-90 134.7 78.8)">2</text>
<text x="209.5" y="80.4">19</text>
<text x="209.5" y="82.9">20</text>
<text x="236.2" y="82.9">25</text>
<text x="236.2" y="80.4">26</text>
<text x="245.7" y="80.4">2</text>
<text x="245.7" y="82.9">3</text>
<text x="127.2" y="86.4">1</text>
<text x="134.7" y="89" transform="rotate(-90 134.7 89)">2</text>
<text x="209.5" y="85.5">21</text>
<text x="209.5" y="88">22</text>
<text x="236.2" y="88">23</text>
<text x="236.2" y="85.5">24</text>
<text x="245.7" y="85.5">4</text>
<text x="59.6" y="136.9">1</text>
<text x="59.6" y="142">2</text>
<text x="214.4" y="139.8" transform="rotate(-90 214.4 139.8)">1</text>
<text x="216.9" y="139.8" transform="rotate(-90 216.9 139.8)">2</text>
<text x="219.5" y="139.8" transform="rotate(-90 219.5 139.8)">3</text>
<text x="222" y="139.8" transform="rotate(-90 222 139.8)">4</text>
<text x="224.5" y="139.8" transform="rotate(-90 224.5 139.8)">5</text>
<text x="227.1" y="139.8" transform="rotate(-90 227.1 139.8)">6</text>
<text x="229.6" y="139.8" transform="rotate(-90 229.6 139.8)">7</text>
<text x="232.2" y="139.8" transform="rotate(-90 232.2 139.8)">8</text>
<text x="234.7" y="139.8" transform="rotate(-90 234.7 139.8)">9</text>
<text x="237.2" y="140.4" transform="rotate(-90 237.2 140.4)">10</text>
<text x="239.8" y="140.4" transform="rotate(-90 239.8 140.4)">11</text>
<text x="242.3" y="140.4" transform="rotate(-90 242.3 140.4)">12</text>
<text x="244.9" y="140.4" transform="rotate(-90 244.9 140.4)">13</text>
<text x="247.4" y="140.4" transform="rotate(-90 247.4 140.4)">14</text>
<text x="249.9" y="140.4" transform="rotate(-90 249.9 140.4)">15</text>
<text x="252.5" y="140.4" transform="rotate(-90 252.5 140.4)">16</text>
<text x="255" y="140.4" transform="rotate(-90 255 140.4)">17</text>
<text x="257.6" y="140.4" transform="rotate(-90 257.6 140.4)">18</text>
<text x="56" y="148" transform="rotate(-90 56 148)">3</text>
<text x="48.5" y="153.1">1</text>
<text x="56" y="155.6" transform="rotate(-90 56 155.6)">2</text>
</g>
<g font-size="1.8" fill="#0000c2">
<text x="216.5" y="94.4">YD-ESP32-S3</text>
<text x="205.7" y="96.3">(ESP32-S3-DevKitC-1</text>
<text x="229.3" y="96.3">USB-C</text>
<text x="237.2" y="96.3">Clone)</text>
</g>
</svg>
